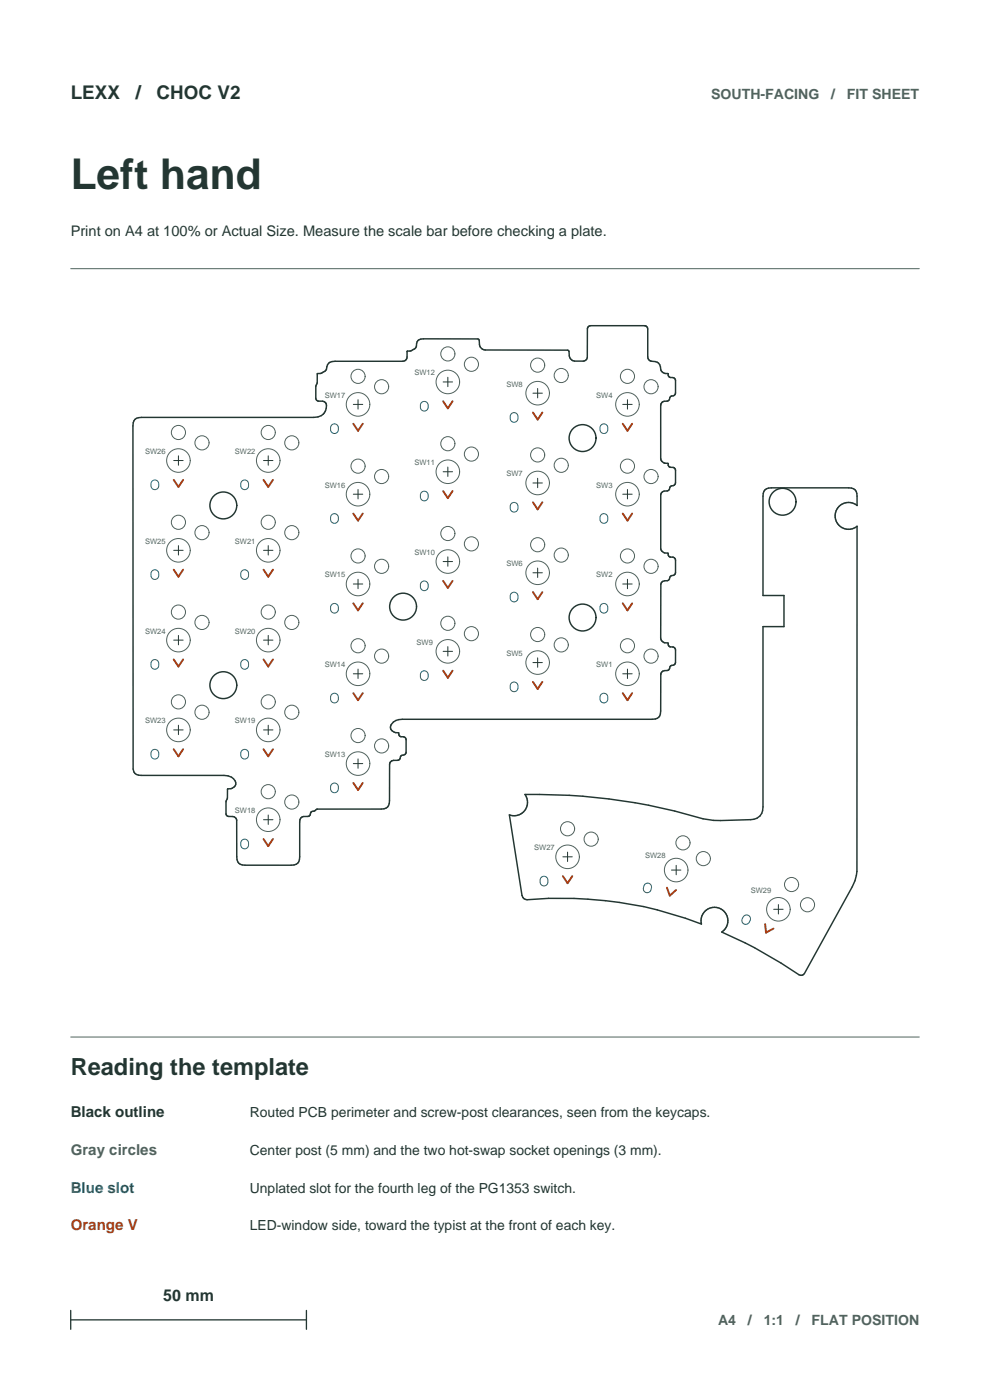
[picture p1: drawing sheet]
<svg xmlns="http://www.w3.org/2000/svg" width="210mm" height="297mm" viewBox="0 0 210 297" stroke-linecap="round" stroke-linejoin="round" font-family="sans-serif">
<g fill="none" stroke="#50635d" stroke-width=".21">
<path d="M15 57h180M15 220h180"/>
<circle cx="75.9" cy="79.8" r="1.5"/>
<circle cx="95" cy="75.1" r="1.5"/>
<circle cx="100" cy="77.3" r="1.5"/>
<circle cx="114" cy="77.5" r="1.5"/>
<circle cx="119" cy="79.7" r="1.5"/>
<circle cx="133.1" cy="79.8" r="1.5"/>
<circle cx="37.8" cy="97.7" r="2.5"/>
<circle cx="37.8" cy="91.7" r="1.5"/>
<circle cx="42.8" cy="93.9" r="1.5"/>
<circle cx="56.9" cy="97.7" r="2.5"/>
<circle cx="56.9" cy="91.7" r="1.5"/>
<circle cx="61.9" cy="93.9" r="1.5"/>
<circle cx="75.9" cy="85.8" r="2.5"/>
<circle cx="75.9" cy="98.9" r="1.5"/>
<circle cx="80.9" cy="82" r="1.5"/>
<circle cx="95" cy="81" r="2.5"/>
<circle cx="95" cy="94.1" r="1.5"/>
<circle cx="100" cy="96.3" r="1.5"/>
<circle cx="114" cy="83.4" r="2.5"/>
<circle cx="114" cy="96.5" r="1.5"/>
<circle cx="119" cy="98.7" r="1.5"/>
<circle cx="133.1" cy="85.8" r="2.5"/>
<circle cx="133.1" cy="98.9" r="1.5"/>
<circle cx="138.1" cy="82" r="1.5"/>
<circle cx="37.8" cy="116.7" r="2.5"/>
<circle cx="37.8" cy="110.8" r="1.5"/>
<circle cx="42.8" cy="113" r="1.5"/>
<circle cx="56.9" cy="116.7" r="2.5"/>
<circle cx="56.9" cy="110.8" r="1.5"/>
<circle cx="61.9" cy="113" r="1.5"/>
<circle cx="75.9" cy="104.8" r="2.5"/>
<circle cx="75.9" cy="117.9" r="1.5"/>
<circle cx="80.9" cy="101.1" r="1.5"/>
<circle cx="95" cy="100.1" r="2.5"/>
<circle cx="95" cy="119.1" r="2.5"/>
<circle cx="95" cy="113.2" r="1.5"/>
<circle cx="100" cy="115.4" r="1.5"/>
<circle cx="114" cy="102.5" r="2.5"/>
<circle cx="114" cy="115.6" r="1.5"/>
<circle cx="119" cy="117.8" r="1.5"/>
<circle cx="133.1" cy="104.8" r="2.5"/>
<circle cx="133.1" cy="117.9" r="1.5"/>
<circle cx="138.1" cy="101.1" r="1.5"/>
<circle cx="37.8" cy="135.8" r="2.5"/>
<circle cx="37.8" cy="129.8" r="1.5"/>
<circle cx="42.8" cy="132" r="1.5"/>
<circle cx="56.9" cy="135.8" r="2.5"/>
<circle cx="56.9" cy="129.8" r="1.5"/>
<circle cx="61.9" cy="132" r="1.5"/>
<circle cx="75.9" cy="123.9" r="2.5"/>
<circle cx="75.9" cy="137" r="1.5"/>
<circle cx="80.9" cy="120.1" r="1.5"/>
<circle cx="80.9" cy="139.2" r="1.5"/>
<circle cx="95" cy="138.2" r="2.5"/>
<circle cx="95" cy="132.2" r="1.5"/>
<circle cx="100" cy="134.4" r="1.5"/>
<circle cx="114" cy="121.5" r="2.5"/>
<circle cx="114" cy="134.6" r="1.5"/>
<circle cx="119" cy="136.8" r="1.5"/>
<circle cx="133.1" cy="123.9" r="2.5"/>
<circle cx="133.1" cy="137" r="1.5"/>
<circle cx="138.1" cy="120.1" r="1.5"/>
<circle cx="138.1" cy="139.2" r="1.5"/>
<circle cx="37.8" cy="154.8" r="2.5"/>
<circle cx="37.8" cy="148.9" r="1.5"/>
<circle cx="42.8" cy="151.1" r="1.5"/>
<circle cx="56.9" cy="154.8" r="2.5"/>
<circle cx="56.9" cy="148.9" r="1.5"/>
<circle cx="61.9" cy="151.1" r="1.5"/>
<circle cx="75.9" cy="142.9" r="2.5"/>
<circle cx="75.9" cy="156" r="1.5"/>
<circle cx="80.9" cy="158.2" r="1.5"/>
<circle cx="114" cy="140.6" r="2.5"/>
<circle cx="133.1" cy="142.9" r="2.5"/>
<circle cx="56.9" cy="173.9" r="2.5"/>
<circle cx="56.9" cy="167.9" r="1.5"/>
<circle cx="61.9" cy="170.1" r="1.5"/>
<circle cx="75.9" cy="162" r="2.5"/>
<circle cx="120.4" cy="175.8" r="1.5"/>
<circle cx="125.4" cy="178" r="1.5"/>
<circle cx="144.9" cy="178.8" r="1.5"/>
<circle cx="120.4" cy="181.8" r="2.5"/>
<circle cx="143.4" cy="184.6" r="2.5"/>
<circle cx="149.2" cy="182.1" r="1.5"/>
<circle cx="165.1" cy="192.9" r="2.5"/>
<circle cx="167.9" cy="187.6" r="1.5"/>
<circle cx="171.3" cy="191.9" r="1.5"/>
</g>
<g fill="none" stroke="#233632" stroke-width=".31">
<path d="M28.6 89l.7-.4 .7-.1h36.5a2.3 2.3 0 0 0 2.6-3.1l-.7-.3h-.8a.6 .6 0 0 1-.6-.6v-2.5l.3-.8v-1.9a2.12 2.12 0 0 0 2-1 1.54 1.54 0 0 1 1.8-1.7h14.6l.4-.2 .2-.4 .1-1.5a1.64 1.64 0 0 0 2-1.7 1.2 1.2 0 0 1 1.4-.9h11.6l.3 .3 .2 1.4 .8 .6 17.7 .1 .3 .3 .1 .9a1.28 1.28 0 0 0 1.1 1.1h1.8l.6-.2 .2-.3 .1-6.4 .4-.5 11.7-.1 .5 .2 .2 .5v6.2l.3 .4 .5 .2a1.74 1.74 0 0 1 2.1 2l.7 .6 .7 .1 .2 .6 1.1 .3 .3 .5-.1 3-.3 .2-.7 .3-.4 .8-1.3 .3-.4 .7 .1 11.4 .5 .7 1 .3 .1 .4 .2 .3 1 .2 .3 .5-.1 2.9-1 .5-.4 .8-1.2 .3-.4 .7v11.4l.1 .4a1.57 1.57 0 0 0 1.4 .6l.1 .4 .2 .3 .8 .1 .5 .5v2.7l-.3 .6-.8 .3-.4 .8-1.2 .2-.4 .6-.1 11.5 .3 .6 .6 .4h.7l.1 .6 .4 .2a.88 .88 0 0 1 1.1 .5v3l-.3 .3-.8 .3-.2 .7-.5 .2a1.03 1.03 0 0 0-1.3 .9l-.1 8.4a1.44 1.44 0 0 1-1.8 1.1l-53.7 .1a1.61 1.61 0 0 0-1.7 2.1l.7 .5 .9 .2 .3 .7 .9 .1 .3 .3 .1 3-.2 .5-.8 .3-.4 .8-1.5 .2-.5 .5-.1 8.6a1.42 1.42 0 0 1-1.7 1.1h-13.6l-.6 .4-.6 .2-.4 .8-.2 .2-1.5 .2-.3 .4-.1 .6v7.3a1.54 1.54 0 0 1-1.8 1.8h-10.4a1.44 1.44 0 0 1-1.2-1.8v-7.8a.89 .89 0 0 0-.8-.7h-1.1l-.4-.6v-2.5l.3-.8 .1-1.9a1.3 1.3 0 0 0 1.7-.9 1.3 1.3 0 0 0-.9-1.6l-.7-.3-.9-.1-18.1-.1a1.3 1.3 0 0 1-1.2-1.2v-72.8l.1-.7zM162.3 103.9l.7-.4h.6h16.4a1.53 1.53 0 0 1 1.8 1.8v1.9a2.85 2.85 0 0 0-3.9 .3 2.85 2.85 0 0 0 0 3.9 2.85 2.85 0 0 0 3.9 .2v73.3l-.4 1.9-.6 1.3-10.2 18.5a.85 .85 0 0 1-1.1 .2 93.2 93.2 0 0 0-16.4-9.1 2.85 2.85 0 0 0-.5-5 2.85 2.85 0 0 0-3.8 3.3 82.4 82.4 0 0 0-37-5.1 1.13 1.13 0 0 1-1.1-.9l-2.7-17.1a2.84 2.84 0 0 0 3.3-1 2.84 2.84 0 0 0 .1-3.4 123.9 123.9 0 0 1 37.7 5.2 39.6 39.6 0 0 0 10.8 .1 2.38 2.38 0 0 0 1.9-2.6v-38.3h4.5v-6.6h-4.5v-21l.1-.6z"/>
<circle cx="123.6" cy="92.9" r="2.85"/>
<circle cx="47.4" cy="107.2" r="2.85"/>
<circle cx="166" cy="106.4" r="2.85"/>
<circle cx="85.5" cy="128.7" r="2.85"/>
<circle cx="123.6" cy="131" r="2.85"/>
<circle cx="47.4" cy="145.4" r="2.85"/>
</g>
<g fill="none" stroke="#196170" stroke-width=".21">
<path d="M70.4 90.2a.98 .98 0 0 1 1.4 .5 .98 .98 0 0 1-.9 1.3 1.06 1.06 0 0 1-.8-.8 1.06 1.06 0 0 1 .3-1zM89.4 85.4a.98 .98 0 0 1 1.5 .5 .98 .98 0 0 1-.9 1.3 1.06 1.06 0 0 1-.9-.7 1.06 1.06 0 0 1 .3-1.1zM108.5 87.8a.98 .98 0 0 1 1.4 .5 .98 .98 0 0 1-.9 1.3 1.06 1.06 0 0 1-.8-.7 1.06 1.06 0 0 1 .3-1.1zM127.5 90.2a.98 .98 0 0 1 1.5 .5 .98 .98 0 0 1-.9 1.3 1.06 1.06 0 0 1-.9-.8 1.06 1.06 0 0 1 .3-1zM32.3 102.1a.98 .98 0 0 1 1.4 .5 .98 .98 0 0 1-.9 1.3 1.06 1.06 0 0 1-.8-.7 1.06 1.06 0 0 1 .3-1.1zM51.3 102.1a.98 .98 0 0 1 1.5 .5 .98 .98 0 0 1-.9 1.3 1.06 1.06 0 0 1-.9-.7 1.06 1.06 0 0 1 .3-1.1zM70.4 109.2a.98 .98 0 0 1 1.4 .5 .98 .98 0 0 1-.9 1.3 1.06 1.06 0 0 1-.8-.7 1.06 1.06 0 0 1 .3-1.1zM89.4 104.4a.98 .98 0 0 1 1.5 .6 .98 .98 0 0 1-.9 1.3 1.06 1.06 0 0 1-.9-.8 1.06 1.06 0 0 1 .3-1.1zM108.5 106.8a.98 .98 0 0 1 1.4 .6 .98 .98 0 0 1-.9 1.2 1.06 1.06 0 0 1-.8-.7 1.06 1.06 0 0 1 .3-1.1zM127.5 109.2a.98 .98 0 0 1 1.5 .5 .98 .98 0 0 1-.9 1.3 1.06 1.06 0 0 1-.9-.7 1.06 1.06 0 0 1 .3-1.1zM32.3 121.1a.98 .98 0 0 1 1.4 .5 .98 .98 0 0 1-.9 1.3 1.06 1.06 0 0 1-.8-.7 1.06 1.06 0 0 1 .3-1.1zM51.3 121.1a.98 .98 0 0 1 1.5 .5 .98 .98 0 0 1-.9 1.3 1.06 1.06 0 0 1-.9-.7 1.06 1.06 0 0 1 .3-1.1z"/>
<path d="M70.4 128.3a.98 .98 0 0 1 1.4 .5 .98 .98 0 0 1-.9 1.3 1.06 1.06 0 0 1-.8-.8 1.06 1.06 0 0 1 .3-1zM89.4 123.5a.98 .98 0 0 1 1.5 .5 .98 .98 0 0 1-.9 1.3 1.06 1.06 0 0 1-.9-.7 1.06 1.06 0 0 1 .3-1.1zM108.5 125.9a.98 .98 0 0 1 1.4 .5 .98 .98 0 0 1-.9 1.3 1.06 1.06 0 0 1-.8-.7 1.06 1.06 0 0 1 .3-1.1zM127.5 128.3a.98 .98 0 0 1 1.5 .5 .98 .98 0 0 1-.9 1.3 1.06 1.06 0 0 1-.9-.8 1.06 1.06 0 0 1 .3-1zM32.3 159.2a.98 .98 0 0 1 1.4 .5 .98 .98 0 0 1-.9 1.3 1.06 1.06 0 0 1-.8-.7 1.06 1.06 0 0 1 .3-1.1zM32.3 140.2a.98 .98 0 0 1 1.4 .5 .98 .98 0 0 1-.9 1.3 1.06 1.06 0 0 1-.8-.7 1.06 1.06 0 0 1 .3-1.1zM51.3 140.2a.98 .98 0 0 1 1.5 .5 .98 .98 0 0 1-.9 1.3 1.06 1.06 0 0 1-.9-.7 1.06 1.06 0 0 1 .3-1.1zM51.3 159.2a.98 .98 0 0 1 1.5 .5 .98 .98 0 0 1-.9 1.3 1.06 1.06 0 0 1-.9-.7 1.06 1.06 0 0 1 .3-1.1zM70.4 147.3a.98 .98 0 0 1 1.4 .5 .98 .98 0 0 1-.9 1.3 1.06 1.06 0 0 1-.8-.7 1.06 1.06 0 0 1 .3-1.1zM89.4 142.5a.98 .98 0 0 1 1.5 .6 .98 .98 0 0 1-.9 1.3 1.06 1.06 0 0 1-.9-.8 1.06 1.06 0 0 1 .3-1.1zM108.5 144.9a.98 .98 0 0 1 1.4 .6 .98 .98 0 0 1-.9 1.2 1.06 1.06 0 0 1-.8-.7 1.06 1.06 0 0 1 .3-1.1zM127.5 147.3a.98 .98 0 0 1 1.5 .5 .98 .98 0 0 1-.9 1.3 1.06 1.06 0 0 1-.9-.7 1.06 1.06 0 0 1 .3-1.1z"/>
<path d="M51.3 178.3a.98 .98 0 0 1 1.5 .5 .98 .98 0 0 1-.9 1.3 1.06 1.06 0 0 1-.9-.7 1.06 1.06 0 0 1 .3-1.1zM70.4 166.4a.98 .98 0 0 1 1.4 .5 .98 .98 0 0 1-.9 1.3 1.06 1.06 0 0 1-.8-.8 1.06 1.06 0 0 1 .3-1zM114.8 186.1a.98 .98 0 0 1 1.5 .6 .98 .98 0 0 1-.9 1.2 1.06 1.06 0 0 1-.9-.7 1.06 1.06 0 0 1 .3-1.1zM136.7 187.7a.87 .87 0 0 1 1.2-.1 .87 .87 0 0 1 .2 1.2 .86 .86 0 0 1-1.2 .5 .86 .86 0 0 1-.3-1.3zM157.9 194.3a.87 .87 0 0 1 1.2 .2 .87 .87 0 0 1-.2 1.2 .86 .86 0 0 1-1.3 .2 .86 .86 0 0 1 0-1.4z"/>
</g>
<g fill="none" stroke="#233632" stroke-width=".21">
<path d="M36.8 97.7h2M37.8 96.7v2M55.9 97.7h2M56.9 96.7v2M74.9 85.8h2M75.9 84.8v2M94 81h2M95 80v2M95 99.1v2M113 83.4h2M114 82.4v2M132.1 85.8h2"/>
<path d="M133.1 84.8v2M36.8 116.7h2M37.8 115.7v2M55.9 116.7h2M56.9 115.7v2M74.9 104.8h2M75.9 103.8v2M94 119.1h2M94 100.1h2M95 118.1v2M113 102.5h2M114 101.5v2"/>
<path d="M132.1 104.8h2M133.1 103.8v2M36.8 135.8h2M37.8 134.8v2M55.9 135.8h2M56.9 134.8v2M74.9 123.9h2M75.9 122.9v2M94 138.2h2M95 137.2v2M113 121.5h2M114 120.5v2"/>
<path d="M114 139.6v2M132.1 123.9h2M133.1 122.9v2M36.8 154.8h2M37.8 153.8v2M55.9 154.8h2M56.9 153.8v2M74.9 142.9h2M75.9 141.9v2M113 140.6h2M132.1 142.9h2M133.1 141.9v2"/>
<path d="M55.9 173.9h2M56.9 172.9v2M74.9 162h2M75.9 161v2M119.4 181.8h2M120.4 180.8v2M142.4 184.6h2M143.4 183.6v2M164.1 192.9h2M165.1 191.9v2"/>
</g>
<g fill="none" stroke="#a93e15" stroke-width=".41">
<path d="M74.9 89.9l1 1.5 1-1.5M94 85.1l1 1.5 1-1.5M113 87.5l1 1.5 1-1.5M132.1 89.9l1 1.5 1-1.5M36.8 101.8l1 1.5 1-1.5M55.9 101.8l1 1.5 1-1.5M74.9 108.9l1 1.5 1-1.5M94 104.2l1 1.5 1-1.5M113 106.6l1 1.5 1-1.5M132.1 108.9l1 1.5 1-1.5M36.8 139.9l1 1.5 1-1.5M36.8 120.8l1 1.5 1-1.5"/>
<path d="M55.9 139.9l1 1.5 1-1.5M55.9 120.8l1 1.5 1-1.5M74.9 128l1 1.5 1-1.5M94 123.2l1 1.5 1-1.5M113 125.6l1 1.5 1-1.5M132.1 128l1 1.5 1-1.5M36.8 158.9l1 1.5 1-1.5M55.9 158.9l1 1.5 1-1.5M74.9 147l1 1.5 1-1.5M94 142.3l1 1.5 1-1.5M113 144.7l1 1.5 1-1.5M132.1 147l1 1.5 1-1.5"/>
<path d="M55.9 178l1 1.5 1-1.5M74.9 166.1l1 1.5 1-1.5M119.4 185.9l1 1.5 1-1.5M141.5 188.3l.6 1.7 1.3-1.2M162.3 196.1l.2 1.7 1.6-.8"/>
</g>
<path d="M15 278v4M65 278v4M15 280h50" fill="none" stroke="#233632" stroke-width=".28"/>
<text font-size="9" fill="#233632" x="15" y="40">Left hand</text>
<text font-size="5" fill="#233632" x="15" y="228">Reading the template</text>
<g font-size="4" fill="#233632">
<text x="15" y="21">LEXX</text>
<text x="28.8" y="21">/</text>
<text x="33.2" y="21">CHOC V2</text>
</g>
<text font-size="3.4" fill="#233632" x="34.6" y="276">50 mm</text>
<text font-size="3.2" fill="#233632" x="15" y="237">Black outline</text>
<text font-size="3.2" fill="#50635d" x="15" y="245">Gray circles</text>
<text font-size="3.2" fill="#196170" x="15" y="253">Blue slot</text>
<text font-size="3.2" fill="#a93e15" x="15" y="261">Orange V</text>
<text font-size="3.1" fill="#233632" x="15" y="50">Print on A4 at 100% or Actual Size. Measure the scale bar before checking a plate.</text>
<g font-size="3" fill="#50635d">
<text x="150.8" y="21">SOUTH-FACING</text>
<text x="176.3" y="21">/</text>
<text x="179.7" y="21">FIT SHEET</text>
<text x="152.3" y="281">A4</text>
<text x="158.7" y="281">/</text>
<text x="162" y="281">1:1</text>
<text x="168.8" y="281">/</text>
<text x="172.2" y="281">FLAT POSITION</text>
</g>
<g font-size="3" fill="#233632">
<text x="53" y="237">Routed PCB perimeter and screw-post clearances, seen from the keycaps.</text>
<text x="53" y="245">Center post (5 mm) and the two hot-swap socket openings (3 mm).</text>
<text x="53" y="253">Unplated slot for the fourth leg of the PG1353 switch.</text>
<text x="53" y="261">LED-window side, toward the typist at the front of each key.</text>
</g>
<g font-size="1.6" fill="#50635d">
<text x="87.9" y="79.6">SW12</text>
<text x="107.4" y="82">SW8</text>
<text x="68.9" y="84.4">SW17</text>
<text x="126.5" y="84.4">SW4</text>
<text x="30.8" y="96.3">SW26</text>
<text x="49.8" y="96.3">SW22</text>
<text x="87.9" y="98.7">SW11</text>
<text x="107.4" y="101.1">SW7</text>
<text x="68.9" y="103.4">SW16</text>
<text x="126.5" y="103.4">SW3</text>
<text x="30.8" y="115.3">SW25</text>
<text x="49.8" y="115.3">SW21</text>
<text x="87.9" y="117.7">SW10</text>
<text x="68.9" y="122.5">SW15</text>
<text x="107.4" y="120.1">SW6</text>
<text x="126.5" y="122.5">SW2</text>
<text x="30.8" y="134.4">SW24</text>
<text x="49.8" y="134.4">SW20</text>
<text x="88.4" y="136.8">SW9</text>
<text x="68.9" y="141.5">SW14</text>
<text x="107.4" y="139.2">SW5</text>
<text x="126.5" y="141.5">SW1</text>
<text x="30.8" y="153.4">SW23</text>
<text x="49.8" y="153.4">SW19</text>
<text x="68.9" y="160.6">SW13</text>
<text x="49.8" y="172.5">SW18</text>
<text x="113.3" y="180.4">SW27</text>
<text x="136.8" y="182">SW28</text>
<text x="159.3" y="189.4">SW29</text>
</g>
</svg>
